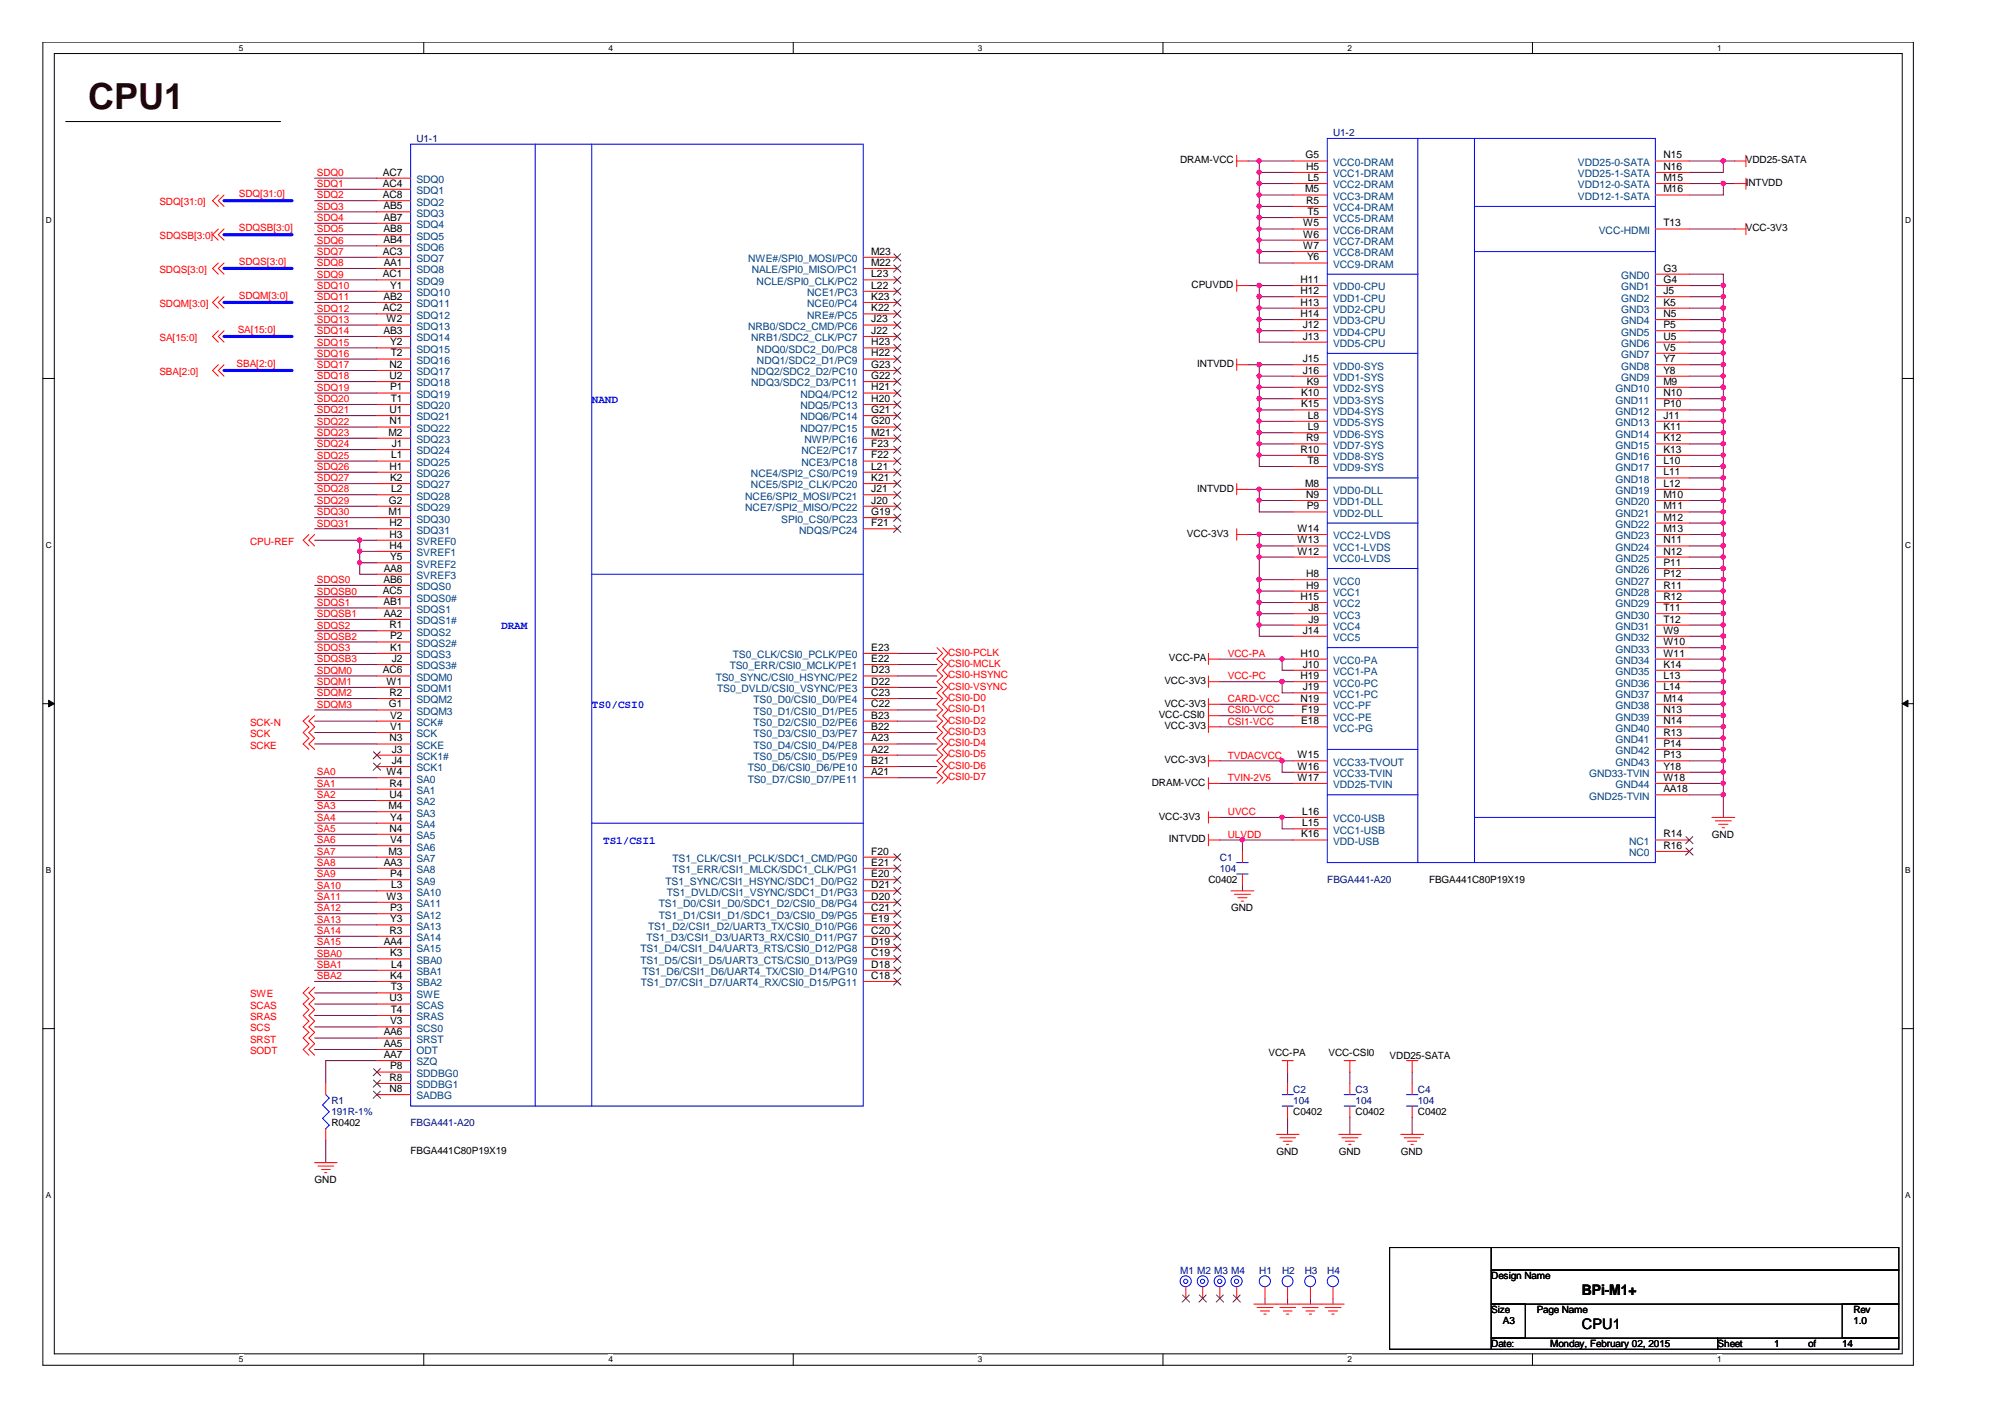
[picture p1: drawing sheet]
<svg xmlns="http://www.w3.org/2000/svg" width="297mm" height="210mm" viewBox="0 0 297 210" stroke-linecap="round" stroke-linejoin="round" font-family="sans-serif">
<path d="M6.3 6.2h277.2v196h-277.2zM8 7.9h273.8v192.6h-273.8z" fill="none" stroke="#000" stroke-width=".15"/>
<g fill="#fff">
<path d="M35.4 6.4h.6v1.4h-.6z"/>
<path d="M35.4 200.7h.6v1.4h-.6z"/>
</g>
<path d="M62.8 6.2v1.7M62.8 200.5v1.7" fill="none" stroke="#000" stroke-width=".15"/>
<g fill="#fff">
<path d="M90.1 6.4h.7v1.4h-.7z"/>
<path d="M90.1 200.7h.7v1.4h-.7z"/>
</g>
<path d="M117.5 6.2v1.7M117.5 200.5v1.7" fill="none" stroke="#000" stroke-width=".15"/>
<g fill="#fff">
<path d="M144.9 6.4h.6v1.4h-.6z"/>
<path d="M144.9 200.7h.6v1.4h-.6z"/>
</g>
<path d="M172.3 6.2v1.7M172.3 200.5v1.7" fill="none" stroke="#000" stroke-width=".15"/>
<g fill="#fff">
<path d="M199.6 6.4h.7v1.4h-.7z"/>
<path d="M199.6 200.7h.7v1.4h-.7z"/>
</g>
<path d="M227 6.2v1.7M227 200.5v1.7" fill="none" stroke="#000" stroke-width=".15"/>
<g fill="#fff">
<path d="M254.4 6.4h.6v1.4h-.6z"/>
<path d="M254.4 200.7h.6v1.4h-.6z"/>
<path d="M6.8 31.9h.8v1.4h-.8z"/>
<path d="M282.2 31.9h.9v1.4h-.9z"/>
<path d="M6.8 80.1h.8v1.4h-.8z"/>
<path d="M282.2 80.1h.9v1.4h-.9z"/>
</g>
<path d="M6.3 56.1h1.7M281.8 56.1h1.7" fill="none" stroke="#000" stroke-width=".15"/>
<g fill="#fff">
<path d="M6.8 128.2h.7v1.4h-.7z"/>
<path d="M282.2 128.2h.8v1.4h-.8z"/>
</g>
<path d="M6.3 104.2h1.7M281.8 104.2h1.7" fill="none" stroke="#000" stroke-width=".15"/>
<g fill="#000" stroke="#000" stroke-width=".15">
<path d="M7.2 103.7l.8 .5-.8 .5z" fill-rule="evenodd"/>
<path d="M281.8 104.2l.9-.5v1z" fill-rule="evenodd"/>
</g>
<g fill="#fff">
<path d="M6.8 176.4h.7v1.4h-.7z"/>
<path d="M282.2 176.4h.8v1.4h-.8z"/>
</g>
<path d="M9.7 18h31.9M6.3 152.4h1.7M281.8 152.4h1.7M205.9 184.8h15v15.1h-15zM220.9 184.8h60.4v3.3h-60.4zM220.9 188.1h60.4v5.1h-60.4zM220.9 193.2h5.1v5h-5.1zM220.9 198.2h33.6v1.7h-33.6zM254.5 198.2h26.8v1.7h-26.8zM272.9 193.2h8.4v5h-8.4z" fill="none" stroke="#000" stroke-width=".15"/>
<g fill="none" stroke="#800040" stroke-width=".15">
<path d="M46.6 33.1h9.2M46.6 31.4h9.2M46.6 29.7h9.2M46.6 28h9.2M46.6 26.4h9.2M46.6 39.8h9.2M46.6 38.1h9.2M46.6 36.4h9.2M46.6 34.8h9.2M184.9 23.8h6.7M186.6 23.8v15.2h5M186.6 25.5h5"/>
<path d="M186.6 27.2h5M186.6 28.9h5M186.6 30.6h5M186.6 32.2h5M186.6 33.9h5M186.6 35.6h5M186.6 37.3h5M250.3 27.2h6.7M250.3 33.9h6.7M250.3 23.8h6.7M255.3 23.8v1.7h-5M255.3 27.2v1.7h-5"/>
<path d="M46.6 54.9h9.2M46.6 41.5h9.2M46.6 49.8h9.2M46.6 48.1h9.2M46.6 46.5h9.2M46.6 44.8h9.2M46.6 43.2h9.2M46.6 59.9h9.2M46.6 56.5h9.2M46.6 53.2h9.2M46.6 51.5h9.2M46.6 58.2h9.2"/>
<path d="M184.9 54h6.7M184.9 42.3h6.7M186.6 42.3v8.4h5M186.6 54v15.1h5M186.6 55.7h5M186.6 57.4h5M186.6 59.1h5M186.6 49h5M186.6 47.3h5M186.6 45.6h5M186.6 44h5M250.3 50.7h5"/>
<path d="M250.3 54h5M250.3 55.7h5M250.3 57.4h5M250.3 59.1h5M250.3 49h5M250.3 42.3h5M250.3 40.6h5v80.5M250.3 47.3h5M250.3 45.6h5M250.3 44h5M250.3 52.3h5M46.6 63.3h9.2"/>
<path d="M46.6 61.6h9.2M46.6 71.6h9.2M46.6 69.9h9.2M46.6 68.3h9.2M46.6 66.6h9.2M46.6 64.9h9.2M46.6 78.3h9.2M46.6 76.7h9.2M46.6 75h9.2M46.6 73.3h9.2M184.9 72.5h6.7M184.9 79.2h6.7"/>
<path d="M186.6 72.5v3.3h5M186.6 79.2v15h5M186.6 60.7h5M186.6 62.4h5M186.6 64.1h5M186.6 65.8h5M186.6 67.5h5M186.6 74.1h5M250.3 60.7h5M250.3 62.4h5M250.3 64.1h5M250.3 65.8h5"/>
<path d="M250.3 67.5h5M250.3 69.1h5M250.3 72.5h5M250.3 70.8h5M250.3 79.2h5M250.3 75.8h5M250.3 74.1h5M250.3 77.5h5M46.6 98.4h9.2M46.6 96.8h9.2M46.6 93.4h9.2M46.6 91.8h9.2"/>
<path d="M46.6 90.1h9.2M46.6 88.4h9.2M46.6 86.7h9.2M46.6 95.1h9.2M46.6 80h9.2M53.3 80v5.1h2.5M53.3 81.7h2.5M53.3 83.4h2.5M132.9 98.4h5.9M132.9 96.8h5.9M180.7 97.6h10.9M186.6 85.9h5"/>
<path d="M186.6 87.6h5M186.6 89.3h5M186.6 90.9h5M186.6 92.6h5M186.6 82.5h5M186.6 80.9h5M189.9 97.6v1.7h1.7M250.3 85.9h5M250.3 87.6h5M250.3 89.3h5M250.3 90.9h5M250.3 92.6h5"/>
<path d="M250.3 94.2h5M250.3 82.5h5M250.3 80.9h5M250.3 84.2h5M250.3 97.6h5M250.3 99.3h5M250.3 95.9h5M46.6 108.5h9.2M46.6 101.8h9.2M46.6 115.2h9.2M46.6 106.8h9.2M46.6 100.1h9.2"/>
<path d="M46.6 105.2h9.2M46.6 110.2h9.2M46.6 103.5h9.2M46.6 118.6h9.2M46.6 116.9h9.2M132.9 108.5h5.9M132.9 101.8h5.9M132.9 115.2h5.9M132.9 106.8h5.9M132.9 100.1h5.9M132.9 105.2h5.9M132.9 110.2h5.9"/>
<path d="M132.9 113.6h5.9M132.9 111.9h5.9M132.9 103.5h5.9M180.7 101h10.9M180.7 104.3h10.9M180.7 106h10.9M180.7 107.7h10.9M180.7 112.7h10.9M180.7 116h10.9M189.9 101v1.6h1.7M189.9 112.7v1.7h1.7M250.3 101h5"/>
<path d="M250.3 102.6h5M250.3 104.3h5M250.3 106h5M250.3 107.7h5M250.3 109.4h5M250.3 111h5M250.3 112.7h5M250.3 114.4h5M250.3 116h5M250.3 117.7h5M46.6 121.9h9.2M46.6 120.2h9.2"/>
<path d="M46.6 130.3h9.2M46.6 128.6h9.2M46.6 127h9.2M46.6 125.3h9.2M46.6 123.6h9.2M46.6 138.7h9.2M46.6 137h9.2M46.6 135.4h9.2M46.6 133.7h9.2M46.6 132h9.2M180.7 121.1h10.9M180.7 124.4h10.9"/>
<path d="M184.1 124.4v1.7M184.1 131.2v.8M189.9 121.1v1.7h1.7M46.6 140.3h9.2M46.6 143.7h9.2M46.6 142h9.2M46.6 150.4h9.2M46.6 148.7h9.2M46.6 147.1h9.2M46.6 145.4h9.2M46.6 152.1h9.2M46.6 153.8h9.2"/>
<path d="M46.6 155.5h9.2M55.8 157.1h-7.5v3.4M190.8 158.8v1.7M200 158.8v1.7M209.2 158.8v1.7M48.3 168.9v3.3M190.8 165.5v2.5M200 165.5v2.5M209.2 165.5v2.5M187.4 192.3v.9M190.8 192.3v.9M194.1 192.3v.9"/>
<path d="M197.5 192.3v.9"/>
</g>
<g fill="#f0f" stroke="#f0f" stroke-width=".15">
<circle cx="186.5" cy="64.1" r=".32"/>
<circle cx="186.5" cy="85.8" r=".32"/>
<circle cx="186.5" cy="90.9" r=".32"/>
<circle cx="186.5" cy="57.3" r=".32"/>
<circle cx="186.5" cy="92.6" r=".32"/>
<circle cx="186.5" cy="27.2" r=".32"/>
<circle cx="186.5" cy="60.7" r=".32"/>
<circle cx="186.5" cy="62.4" r=".32"/>
<circle cx="186.5" cy="28.9" r=".32"/>
<circle cx="186.5" cy="30.6" r=".32"/>
<circle cx="186.5" cy="33.9" r=".32"/>
<circle cx="255.3" cy="49" r=".32"/>
<circle cx="255.3" cy="72.5" r=".32"/>
<circle cx="255.3" cy="70.8" r=".32"/>
<circle cx="255.3" cy="69.1" r=".32"/>
<circle cx="255.3" cy="67.4" r=".32"/>
<circle cx="255.3" cy="42.3" r=".32"/>
<circle cx="255.3" cy="79.2" r=".32"/>
<circle cx="255.3" cy="74.1" r=".32"/>
<circle cx="255.3" cy="82.5" r=".32"/>
<circle cx="255.3" cy="47.3" r=".32"/>
<circle cx="255.3" cy="80.8" r=".32"/>
<circle cx="255.3" cy="45.6" r=".32"/>
<circle cx="255.3" cy="43.9" r=".32"/>
<circle cx="255.3" cy="84.2" r=".32"/>
<circle cx="255.3" cy="92.6" r=".32"/>
<circle cx="255.3" cy="54" r=".32"/>
<circle cx="255.3" cy="90.9" r=".32"/>
<circle cx="255.3" cy="52.3" r=".32"/>
<circle cx="255.3" cy="57.3" r=".32"/>
<circle cx="255.3" cy="94.2" r=".32"/>
<circle cx="255.3" cy="55.7" r=".32"/>
<circle cx="186.5" cy="35.5" r=".32"/>
<circle cx="255.3" cy="101" r=".32"/>
<circle cx="186.5" cy="37.2" r=".32"/>
<circle cx="186.5" cy="82.5" r=".32"/>
<circle cx="186.5" cy="80.8" r=".32"/>
<circle cx="186.5" cy="79.2" r=".32"/>
<circle cx="186.5" cy="72.5" r=".32"/>
<circle cx="186.5" cy="74.1" r=".32"/>
<circle cx="186.5" cy="43.9" r=".32"/>
<circle cx="186.5" cy="45.6" r=".32"/>
<circle cx="186.5" cy="47.3" r=".32"/>
<circle cx="186.5" cy="49" r=".32"/>
<circle cx="255.3" cy="60.7" r=".32"/>
<circle cx="255.3" cy="102.6" r=".32"/>
<circle cx="255.3" cy="104.3" r=".32"/>
<circle cx="255.3" cy="106" r=".32"/>
<circle cx="255.3" cy="107.6" r=".32"/>
<circle cx="255.3" cy="109.3" r=".32"/>
<circle cx="255.3" cy="111" r=".32"/>
<circle cx="255.3" cy="112.7" r=".32"/>
<circle cx="255.3" cy="114.4" r=".32"/>
<circle cx="255.3" cy="116" r=".32"/>
<circle cx="255.3" cy="117.7" r=".32"/>
<circle cx="255.3" cy="23.8" r=".32"/>
<circle cx="255.3" cy="27.2" r=".32"/>
<circle cx="255.3" cy="85.8" r=".32"/>
<circle cx="255.3" cy="59" r=".32"/>
<circle cx="255.3" cy="89.2" r=".32"/>
<circle cx="255.3" cy="97.6" r=".32"/>
<circle cx="255.3" cy="64.1" r=".32"/>
<circle cx="255.3" cy="62.4" r=".32"/>
<circle cx="255.3" cy="95.9" r=".32"/>
<circle cx="255.3" cy="75.8" r=".32"/>
<circle cx="186.5" cy="87.5" r=".32"/>
<circle cx="186.5" cy="89.2" r=".32"/>
<circle cx="186.5" cy="42.3" r=".32"/>
<circle cx="186.5" cy="25.5" r=".32"/>
<circle cx="186.5" cy="32.2" r=".32"/>
<circle cx="186.5" cy="23.8" r=".32"/>
<circle cx="255.3" cy="87.5" r=".32"/>
<circle cx="255.3" cy="99.3" r=".32"/>
<circle cx="255.3" cy="77.5" r=".32"/>
<circle cx="255.3" cy="50.7" r=".32"/>
<circle cx="255.3" cy="65.7" r=".32"/>
<circle cx="186.5" cy="67.4" r=".32"/>
<circle cx="186.5" cy="54" r=".32"/>
<circle cx="186.5" cy="59" r=".32"/>
<circle cx="186.5" cy="65.7" r=".32"/>
<circle cx="186.5" cy="55.7" r=".32"/>
<circle cx="53.3" cy="80" r=".32"/>
<circle cx="53.3" cy="83.3" r=".32"/>
<circle cx="53.3" cy="81.6" r=".32"/>
<circle cx="189.9" cy="101" r=".32"/>
<circle cx="189.9" cy="97.6" r=".32"/>
<circle cx="189.9" cy="112.7" r=".32"/>
<circle cx="189.9" cy="121.1" r=".32"/>
<circle cx="184" cy="124.4" r=".32"/>
</g>
<path d="M33.2 29.7h10.1M33.2 39.8h10.1M33.2 34.8h10.1M33.2 49.8h10.1M33.2 44.8h10.1M33.2 54.9h10.1" fill="none" stroke="#00f" stroke-width=".47"/>
<g fill="none" stroke="#f00" stroke-width=".15">
<path d="M32.3 28.9l-.8 .8 .8 .9M32.3 39l-.8 .8 .8 .8M32.3 33.9l-.8 .9 .8 .8M33.2 28.9l-.9 .8 .9 .9M33.2 39l-.9 .8 .9 .8M33.2 33.9l-.9 .9 .9 .8M55.8 26.4h5M55.8 28h5M55.8 29.7h5M55.8 31.4h5M55.8 33.1h5M55.8 34.8h5"/>
<path d="M55.8 36.4h5M55.8 38.1h5M55.8 39.8h5M127.9 38.1h5M127.9 39.8h5M183.2 23v1.7M183.2 23.8h1.7M191.6 23.8h5M191.6 33.9h5M191.6 27.2h5M191.6 25.5h5M191.6 28.9h5"/>
<path d="M191.6 30.6h5M191.6 32.2h5M191.6 35.6h5M191.6 37.3h5M191.6 39h5M245.2 23.8h5.1M245.2 33.9h5.1M245.2 27.2h5.1M245.2 25.5h5.1M245.2 28.9h5.1M257 23.8h1.7M257 33.9h1.7"/>
<path d="M257 27.2h1.7M258.7 23v1.7M258.7 26.4v1.6M258.7 33.1v1.7M32.3 49l-.8 .8 .8 .9M32.3 44l-.8 .8 .8 .8M32.3 54l-.8 .9 .8 .8M33.2 49l-.9 .8 .9 .9M33.2 44l-.9 .8 .9 .8M33.2 54l-.9 .9 .9 .8M55.8 41.5h5M55.8 43.2h5"/>
<path d="M55.8 44.8h5M55.8 46.5h5M55.8 48.1h5M55.8 49.8h5M55.8 51.5h5M55.8 53.2h5M55.8 54.9h5M55.8 56.5h5M55.8 58.2h5M55.8 59.9h5M127.9 41.5h5M127.9 43.2h5"/>
<path d="M127.9 44.8h5M127.9 46.5h5M127.9 48.1h5M127.9 49.8h5M127.9 51.5h5M127.9 53.2h5M127.9 54.9h5M127.9 56.5h5M127.9 58.2h5M127.9 59.9h5M183.2 54h1.7M183.2 41.5v1.7"/>
<path d="M183.2 53.2v1.7M183.2 42.3h1.7M191.6 54h5M191.6 42.3h5M191.6 44h5M191.6 45.6h5M191.6 47.3h5M191.6 49h5M191.6 50.7h5M191.6 55.7h5M191.6 57.4h5M191.6 59.1h5"/>
<path d="M245.2 54h5.1M245.2 42.3h5.1M245.2 44h5.1M245.2 45.6h5.1M245.2 47.3h5.1M245.2 49h5.1M245.2 50.7h5.1M245.2 55.7h5.1M245.2 57.4h5.1M245.2 59.1h5.1M245.2 40.6h5.1M245.2 52.3h5.1"/>
<path d="M45.8 79.2l-.9 .8 .9 .9M46.6 79.2l-.8 .8 .8 .9M55.8 61.6h5M55.8 63.3h5M55.8 64.9h5M55.8 66.6h5M55.8 68.3h5M55.8 69.9h5M55.8 71.6h5M55.8 73.3h5M55.8 75h5M55.8 76.7h5"/>
<path d="M55.8 78.3h5M127.9 61.6h5M127.9 63.3h5M127.9 64.9h5M127.9 66.6h5M127.9 68.3h5M127.9 69.9h5M127.9 71.6h5M127.9 73.3h5M127.9 75h5M127.9 76.7h5M127.9 78.3h5"/>
<path d="M183.2 71.6v1.7M183.2 78.3v1.7M183.2 79.2h1.7M183.2 72.5h1.7M191.6 79.2h5M191.6 72.5h5M191.6 74.1h5M191.6 75.8h5M191.6 60.7h5M191.6 62.4h5M191.6 64.1h5M191.6 65.8h5"/>
<path d="M191.6 67.5h5M191.6 69.1h5M245.2 79.2h5.1M245.2 72.5h5.1M245.2 74.1h5.1M245.2 75.8h5.1M245.2 60.7h5.1M245.2 62.4h5.1M245.2 64.1h5.1M245.2 65.8h5.1M245.2 67.5h5.1M245.2 69.1h5.1"/>
<path d="M245.2 70.8h5.1M245.2 77.5h5.1M55.8 80h5M55.8 81.7h5M55.8 83.4h5M55.8 85.1h5M55.8 86.7h5M55.8 88.4h5M55.8 90.1h5M55.8 91.8h5M55.8 93.4h5M55.8 95.1h5"/>
<path d="M55.8 96.8h5M55.8 98.4h5M127.9 96.8h5M127.9 98.4h5M138.8 95.9l.9 .9-.9 .8 .9 .8-.9 .9 .9 .8-.9 .9 .9 .8-.9 .8 .9 .9-.9 .8 .9 .9-.9 .8 .9 .8-.9 .9 .9 .8-.9 .9 .9 .8-.9 .8 .9 .9-.9 .8 .9 .9-.9 .8 .9 .8-.9 .8M139.7 95.9l.8 .9-.8 .8 .8 .8-.8 .9 .8 .8-.8 .9 .8 .8-.8 .8 .8 .9-.8 .8 .8 .9-.8 .8 .8 .8-.8 .9 .8 .8-.8 .9 .8 .8-.8 .8 .8 .9-.8 .8 .8 .9-.8 .8 .8 .8-.8 .8M179 96.8v1.6M179 97.6h1.7M191.6 97.6h5M191.6 85.9h5M191.6 87.6h5M191.6 89.3h5"/>
<path d="M191.6 90.9h5M191.6 92.6h5M191.6 94.2h5M191.6 80.9h5M191.6 82.5h5M191.6 99.3h5M245.2 97.6h5.1M245.2 85.9h5.1M245.2 87.6h5.1M245.2 89.3h5.1M245.2 90.9h5.1M245.2 92.6h5.1"/>
<path d="M245.2 94.2h5.1M245.2 80.9h5.1M245.2 82.5h5.1M245.2 84.2h5.1M245.2 95.9h5.1M245.2 99.3h5.1M45.8 106l-.9 .8 .9 .9-.9 .8 .9 .9-.9 .8 .9 .8M46.6 106l-.8 .8 .8 .9-.8 .8 .8 .9-.8 .8 .8 .8M55.8 100.1h5M55.8 101.8h5M55.8 103.5h5M55.8 105.2h5"/>
<path d="M55.8 106.8h5M55.8 108.5h5M55.8 110.2h5M55.8 113.6h5M55.8 115.2h5M55.8 116.9h5M55.8 118.6h5M55.8 111.9h5M127.9 100.1h5M127.9 101.8h5M127.9 103.5h5M127.9 105.2h5"/>
<path d="M127.9 106.8h5M127.9 108.5h5M127.9 110.2h5M127.9 113.6h5M127.9 115.2h5M127.9 111.9h5M179 116h1.7M179 100.1v1.7M179 103.5v5M179 111.9v1.7M179 115.2v1.7M179 104.3h1.7"/>
<path d="M179 107.7h1.7M179 101h1.7M179 112.7h1.7M179 106h1.7M191.6 116h5M191.6 104.3h5M191.6 107.7h5M191.6 101h5M191.6 112.7h5M191.6 106h5M191.6 102.6h5M191.6 114.4h5"/>
<path d="M245.2 116h5.1M245.2 104.3h5.1M245.2 107.7h5.1M245.2 101h5.1M245.2 112.7h5.1M245.2 106h5.1M245.2 102.6h5.1M245.2 114.4h5.1M245.2 117.7h5.1M245.2 111h5.1M245.2 109.4h5.1M55.8 132h5"/>
<path d="M55.8 120.2h5M55.8 121.9h5M55.8 123.6h5M55.8 125.3h5M55.8 127h5M55.8 128.6h5M55.8 130.3h5M55.8 133.7h5M55.8 135.4h5M55.8 137h5M55.8 138.7h5M127.9 132h5"/>
<path d="M127.9 127h5M127.9 128.6h5M127.9 130.3h5M127.9 133.7h5M127.9 135.4h5M127.9 137h5M127.9 138.7h5M179 121.1h1.7M179 120.2v1.7M179 123.6v1.7M179 124.4h1.7M182.4 132h3.4"/>
<path d="M182.9 132.5h2.4M183.4 133h1.3M183.9 133.5h.3M184.1 126.1v1.7M184.1 129.5v1.7M191.6 121.1h5M191.6 124.4h5M191.6 122.8h5M245.2 124.4h5.1M245.2 126.1h5.1M253.6 121.1h3.4M254.1 121.6h2.4"/>
<path d="M254.6 122.1h1.4M255.1 122.6h.4M45.8 146.2l-.9 .9 .9 .8-.9 .8 .9 .9-.9 .8 .9 .9-.9 .8 .9 .8-.9 .9 .9 .8-.9 .9 .9 .8M46.6 146.2l-.8 .9 .8 .8-.8 .8 .8 .9-.8 .8 .8 .9-.8 .8 .8 .8-.8 .9 .8 .8-.8 .9 .8 .8M55.8 157.1h5M55.8 142h5M55.8 143.7h5M55.8 145.4h5M55.8 147.1h5M55.8 148.7h5M55.8 150.4h5M55.8 152.1h5"/>
<path d="M55.8 140.3h5M55.8 153.8h5M55.8 158.8h5M55.8 155.5h5M127.9 142h5M127.9 143.7h5M127.9 145.4h5M127.9 140.3h5M189.9 157.1h1.7M190.8 157.1v1.7M199.1 157.1h1.7M200 157.1v1.7"/>
<path d="M208.4 157.1h1.7M209.2 157.1v1.7M46.6 172.2h3.4M47.1 172.7h2.3M47.6 173.2h1.3M48.1 173.7h.3M48.3 160.5v1.7M48.3 167.2v1.7M55.8 160.5h5M55.8 162.2h5M189.1 168h3.3M189.6 168.5h2.3"/>
<path d="M190.1 169.1h1.3M190.6 169.5h.3M190.8 160.5v1.7M190.8 163.8v1.7M198.3 168h3.4M198.8 168.5h2.4M199.3 169.1h1.4M199.8 169.5h.4M200 160.5v1.7M200 163.8v1.7M207.5 168h3.4M208 168.5h2.4"/>
<path d="M208.5 169.1h1.4M209 169.5h.4M209.2 160.5v1.7M209.2 163.8v1.7M175.7 190.6v1.7M178.2 190.6v1.7M180.7 190.6v1.7M183.2 190.6v1.7M185.8 193.2h13.3M186.2 193.7h2.4M186.7 194.2h1.4M187.2 194.7h.4"/>
<path d="M187.4 190.6v1.7M189.6 193.7h2.3M190.1 194.2h1.3M190.6 194.7h.3M190.8 190.6v1.7M193 193.7h2.3M193.5 194.2h1.3M194 194.7h.3M194.1 190.6v1.7M196.3 193.7h2.4M196.8 194.2h1.4M197.3 194.7h.4"/>
<path d="M197.5 190.6v1.7"/>
</g>
<g fill="none" stroke="#00f" stroke-width=".15">
<path d="M60.8 21.4h67.1v142.4h-67.1zM79.3 21.4v142.4M87.7 21.4v142.4M196.6 20.5h48.6v107.3h-48.6zM210.1 20.5v107.3M218.4 20.5v107.3M218.4 30.6h26.8M218.4 37.3h26.8M196.6 40.6h13.5M196.6 52.3h13.5M196.6 70.8h13.5M196.6 77.5h13.5"/>
<path d="M87.7 85.1h40.2M196.6 95.9h13.5M196.6 84.2h13.5M196.6 111h13.5M196.6 117.7h13.5M87.7 121.9h40.2M183.2 129.5h1.7M183.2 127.8h1.7M218.4 121.1h26.8M48.3 162.2l.5 .5-1 1 1 1-1 1 1 1-.5 .5M189.9 163.8h1.7M189.9 162.2h1.7"/>
<path d="M199.1 163.8h1.7M199.1 162.2h1.7M208.4 163.8h1.7M208.4 162.2h1.7"/>
<circle cx="175.7" cy="189.8" r=".32"/>
<circle cx="175.7" cy="189.8" r=".82"/>
<circle cx="178.2" cy="189.8" r=".32"/>
<circle cx="178.2" cy="189.8" r=".81"/>
<circle cx="180.7" cy="189.8" r=".32"/>
<circle cx="180.7" cy="189.8" r=".82"/>
<circle cx="183.2" cy="189.8" r=".32"/>
<circle cx="183.2" cy="189.8" r=".82"/>
<circle cx="187.4" cy="189.8" r=".82"/>
<circle cx="190.8" cy="189.8" r=".81"/>
<circle cx="194.1" cy="189.8" r=".81"/>
<circle cx="197.5" cy="189.8" r=".82"/>
</g>
<g fill="none" stroke="#804000" stroke-width=".15">
<path d="M132.4 37.6l1.1 1.1M132.4 39.3l1.1 1M133.4 37.6l-1 1.1M133.4 39.3l-1 1M132.4 41l1.1 1M132.4 42.6l1.1 1.1M132.4 44.3l1.1 1.1M132.4 46l1.1 1M132.4 47.6l1.1 1.1M132.4 49.3l1.1 1.1M132.4 51l1.1 1.1M132.4 52.7l1.1 1"/>
<path d="M132.4 54.4l1.1 1M132.4 56l1.1 1.1M132.4 57.7l1.1 1.1M132.4 59.4l1.1 1.1M133.4 41l-1 1M133.4 42.6l-1 1.1M133.4 44.3l-1 1.1M133.4 46l-1 1M133.4 47.6l-1 1.1M133.4 49.3l-1 1.1M133.4 51l-1 1.1M133.4 52.7l-1 1"/>
<path d="M133.4 54.4l-1 1M133.4 56l-1 1.1M133.4 57.7l-1 1.1M133.4 59.4l-1 1.1M132.4 61.1l1.1 1M132.4 62.8l1.1 1M132.4 64.4l1.1 1.1M132.4 66.1l1.1 1.1M132.4 67.8l1.1 1M132.4 69.4l1.1 1.1M132.4 71.1l1.1 1.1M132.4 72.8l1.1 1"/>
<path d="M132.4 74.5l1.1 1M132.4 76.2l1.1 1M132.4 77.8l1.1 1.1M133.4 61.1l-1 1M133.4 62.8l-1 1M133.4 64.4l-1 1.1M133.4 66.1l-1 1.1M133.4 67.8l-1 1M133.4 69.4l-1 1.1M133.4 71.1l-1 1.1M133.4 72.8l-1 1M133.4 74.5l-1 1"/>
<path d="M133.4 76.2l-1 1M133.4 77.8l-1 1.1M55.3 113l1.1 1.1M55.3 111.4l1.1 1M56.3 113l-1 1.1M56.3 111.4l-1 1M132.4 126.5l1.1 1M132.4 128.1l1.1 1.1M132.4 129.8l1.1 1.1M132.4 131.5l1.1 1M132.4 133.2l1.1 1M132.4 134.8l1.1 1.1"/>
<path d="M132.4 136.5l1.1 1.1M132.4 138.2l1.1 1M132.4 139.8l1.1 1.1M133.4 126.5l-1 1M133.4 128.1l-1 1.1M133.4 129.8l-1 1.1M133.4 131.5l-1 1M133.4 133.2l-1 1M133.4 134.8l-1 1.1M133.4 136.5l-1 1.1M133.4 138.2l-1 1M133.4 139.8l-1 1.1"/>
<path d="M249.8 125.6l1 1.1M249.8 123.9l1 1.1M250.8 125.6l-1.1 1.1M250.8 123.9l-1.1 1.1M55.3 158.3l1.1 1.1M55.3 160l1.1 1.1M56.3 158.3l-1 1.1M56.3 160l-1 1.1M132.4 141.5l1.1 1.1M132.4 143.2l1.1 1.1M132.4 144.9l1.1 1M133.4 141.5l-1 1.1"/>
<path d="M133.4 143.2l-1 1.1M133.4 144.9l-1 1M55.3 161.6l1.1 1.1M56.3 161.6l-1 1.1M175.2 191.8l1 1.1M176.2 191.8l-1.1 1.1M177.7 191.8l1 1.1M178.7 191.8l-1.1 1.1M180.2 191.8l1.1 1.1M181.2 191.8l-1 1.1M182.7 191.8l1.1 1.1M183.7 191.8l-1 1.1"/>
</g>
<text font-size="5.3" fill="#400000" x="13.1" y="16.2">CPU1</text>
<g font-size="2.2">
<text x="234.4" y="191.9">BPi-M1+</text>
<text x="234.4" y="196.8">CPU1</text>
</g>
<g font-size="1.7" fill="#00f">
<text x="87.7" y="59.7">NAND</text>
<text x="74.3" y="93.2">DRAM</text>
<text x="87.7" y="104.9">TS0/CSI0</text>
<text x="89.4" y="125">TS1/CSI1</text>
</g>
<g font-size="1.5" fill="#000080">
<text x="61.7" y="21">U1-1</text>
<text x="197.5" y="20.2">U1-2</text>
<text x="180.7" y="127.5">C1</text>
<text x="180.7" y="129.1">104</text>
<text x="196.6" y="130.8">FBGA441-A20</text>
<text x="191.6" y="161.9">C2</text>
<text x="200.8" y="161.9">C3</text>
<text x="210.1" y="161.9">C4</text>
<text x="49.1" y="163.5">R1</text>
<text x="49.1" y="165.2">191R-1%</text>
<text x="60.8" y="166.8">FBGA441-A20</text>
<text x="191.6" y="163.5">104</text>
<text x="200.8" y="163.5">104</text>
<text x="210.1" y="163.5">104</text>
<text x="174.8" y="188.7">M1 M2 M3 M4</text>
<text x="186.6" y="188.7">H1</text>
<text x="189.9" y="188.7">H2</text>
<text x="193.3" y="188.7">H3</text>
<text x="196.6" y="188.7">H4</text>
</g>
<g font-size="1.5">
<text x="193.4" y="23.5">G5</text>
<text x="246.4" y="23.5">N15</text>
<text x="56.7" y="26">AC7</text>
<text x="56.7" y="27.7">AC4</text>
<text x="56.7" y="29.4">AC8</text>
<text x="174.8" y="24.2">DRAM-VCC</text>
<text x="193.4" y="28.5">M5</text>
<text x="193.5" y="25.2">H5</text>
<text x="193.8" y="26.8">L5</text>
<text x="246.4" y="25.2">N16</text>
<text x="246.4" y="26.8">M15</text>
<text x="246.4" y="28.5">M16</text>
<text x="258.7" y="24.2">VDD25-SATA</text>
<text x="258.7" y="27.6">INTVDD</text>
<text x="56.8" y="31">AB5</text>
<text x="56.8" y="32.7">AB7</text>
<text x="56.8" y="34.4">AB8</text>
<text x="193.1" y="33.5">W5</text>
<text x="193.1" y="35.2">W6</text>
<text x="193.5" y="30.2">R5</text>
<text x="193.7" y="31.8">T5</text>
<text x="246.4" y="33.5">T13</text>
<text x="258.7" y="34.3">VCC-3V3</text>
<text x="56.7" y="37.7">AC3</text>
<text x="56.7" y="41.1">AC1</text>
<text x="56.8" y="36">AB4</text>
<text x="56.9" y="39.4">AA1</text>
<text x="129.1" y="37.7">M23</text>
<text x="129.1" y="39.4">M22</text>
<text x="129.1" y="41.1">L23</text>
<text x="192.7" y="41.9">H11</text>
<text x="193.1" y="36.9">W7</text>
<text x="193.6" y="38.6">Y6</text>
<text x="246.4" y="40.2">G3</text>
<text x="246.4" y="41.9">G4</text>
<text x="56.7" y="46.1">AC2</text>
<text x="56.8" y="44.4">AB2</text>
<text x="57.3" y="47.8">W2</text>
<text x="57.8" y="42.8">Y1</text>
<text x="129.1" y="42.8">L22</text>
<text x="129.1" y="44.4">K23</text>
<text x="129.1" y="46.1">K22</text>
<text x="129.1" y="47.8">J23</text>
<text x="176.5" y="42.6">CPUVDD</text>
<text x="192.7" y="43.6">H12</text>
<text x="192.7" y="45.3">H13</text>
<text x="192.7" y="47">H14</text>
<text x="246.4" y="43.6">J5</text>
<text x="246.4" y="45.3">K5</text>
<text x="246.4" y="47">N5</text>
<text x="56.8" y="49.5">AB3</text>
<text x="57.8" y="51.2">Y2</text>
<text x="57.9" y="52.8">T2</text>
<text x="129.1" y="49.5">J22</text>
<text x="129.1" y="51.2">H23</text>
<text x="129.1" y="52.8">H22</text>
<text x="193" y="48.6">J12</text>
<text x="193" y="50.3">J13</text>
<text x="193" y="53.7">J15</text>
<text x="246.4" y="48.6">P5</text>
<text x="246.4" y="50.3">U5</text>
<text x="246.4" y="52">V5</text>
<text x="246.4" y="53.7">Y7</text>
<text x="57.7" y="54.5">N2</text>
<text x="57.7" y="56.1">U2</text>
<text x="57.8" y="57.8">P1</text>
<text x="57.9" y="59.5">T1</text>
<text x="129.1" y="54.5">G23</text>
<text x="129.1" y="56.1">G22</text>
<text x="129.1" y="57.8">H21</text>
<text x="129.1" y="59.5">H20</text>
<text x="177.4" y="54.4">INTVDD</text>
<text x="192.7" y="58.7">K10</text>
<text x="193" y="55.3">J16</text>
<text x="193.6" y="57">K9</text>
<text x="246.4" y="57">M9</text>
<text x="246.4" y="58.7">N10</text>
<text x="246.4" y="55.3">Y8</text>
<text x="57.6" y="64.5">M2</text>
<text x="57.7" y="61.2">U1</text>
<text x="57.7" y="62.9">N1</text>
<text x="129.1" y="64.5">M21</text>
<text x="129.1" y="61.2">G21</text>
<text x="129.1" y="62.9">G20</text>
<text x="192.7" y="60.3">K15</text>
<text x="193.5" y="65.4">R9</text>
<text x="193.8" y="62">L8</text>
<text x="193.8" y="63.7">L9</text>
<text x="246.4" y="60.3">P10</text>
<text x="246.4" y="62">J11</text>
<text x="246.4" y="63.7">K11</text>
<text x="246.4" y="65.4">K12</text>
<text x="57.7" y="69.6">H1</text>
<text x="57.8" y="71.3">K2</text>
<text x="58" y="67.9">L1</text>
<text x="58" y="66.2">J1</text>
<text x="129.1" y="69.6">L21</text>
<text x="129.1" y="71.3">K21</text>
<text x="129.1" y="66.2">F23</text>
<text x="129.1" y="67.9">F22</text>
<text x="192.7" y="67.1">R10</text>
<text x="193.7" y="68.7">T8</text>
<text x="246.4" y="67.1">K13</text>
<text x="246.4" y="68.7">L10</text>
<text x="246.4" y="70.4">L11</text>
<text x="57.6" y="76.3">M1</text>
<text x="57.6" y="74.6">G2</text>
<text x="57.7" y="77.9">H2</text>
<text x="58" y="72.9">L2</text>
<text x="129.1" y="76.3">G19</text>
<text x="129.1" y="72.9">J21</text>
<text x="129.1" y="74.6">J20</text>
<text x="129.1" y="77.9">F21</text>
<text x="177.4" y="72.8">INTVDD</text>
<text x="193.4" y="72.1">M8</text>
<text x="193.5" y="73.8">N9</text>
<text x="193.6" y="75.5">P9</text>
<text x="246.4" y="72.1">L12</text>
<text x="246.4" y="73.8">M10</text>
<text x="246.4" y="75.5">M11</text>
<text x="246.4" y="77.1">M12</text>
<text x="57.7" y="79.6">H3</text>
<text x="57.7" y="81.3">H4</text>
<text x="57.8" y="83">Y5</text>
<text x="175.9" y="79.5">VCC-3V3</text>
<text x="192.2" y="82.1">W12</text>
<text x="192.2" y="80.5">W13</text>
<text x="192.2" y="78.8">W14</text>
<text x="246.4" y="78.8">M13</text>
<text x="246.4" y="80.5">N11</text>
<text x="246.4" y="82.1">N12</text>
<text x="246.4" y="83.8">P11</text>
<text x="56.7" y="88">AC5</text>
<text x="56.8" y="86.3">AB6</text>
<text x="56.8" y="89.7">AB1</text>
<text x="56.9" y="84.7">AA8</text>
<text x="192.7" y="88.9">H15</text>
<text x="193.5" y="85.5">H8</text>
<text x="193.5" y="87.2">H9</text>
<text x="246.4" y="85.5">P12</text>
<text x="246.4" y="87.2">R11</text>
<text x="246.4" y="88.9">R12</text>
<text x="56.9" y="91.4">AA2</text>
<text x="57.7" y="93.1">R1</text>
<text x="57.8" y="94.7">P2</text>
<text x="193" y="93.9">J14</text>
<text x="193.8" y="90.5">J8</text>
<text x="193.8" y="92.2">J9</text>
<text x="246.4" y="90.5">T11</text>
<text x="246.4" y="92.2">T12</text>
<text x="246.4" y="93.9">W9</text>
<text x="246.4" y="95.6">W10</text>
<text x="56.7" y="99.8">AC6</text>
<text x="57.3" y="101.4">W1</text>
<text x="57.8" y="96.4">K1</text>
<text x="58" y="98.1">J2</text>
<text x="129.1" y="96.4">E23</text>
<text x="129.1" y="98.1">E22</text>
<text x="129.1" y="99.8">D23</text>
<text x="129.1" y="101.4">D22</text>
<text x="172.5" y="101.3">VCC-3V3</text>
<text x="173.2" y="98">VCC-PA</text>
<text x="192.7" y="100.6">H19</text>
<text x="192.7" y="97.3">H10</text>
<text x="193" y="98.9">J10</text>
<text x="246.4" y="97.3">W11</text>
<text x="246.4" y="98.9">K14</text>
<text x="246.4" y="100.6">L13</text>
<text x="57.6" y="104.8">G1</text>
<text x="57.7" y="103.1">R2</text>
<text x="57.8" y="106.4">V2</text>
<text x="129.1" y="103.1">C23</text>
<text x="129.1" y="104.8">C22</text>
<text x="129.1" y="106.4">B23</text>
<text x="171.7" y="106.4">VCC-CSI0</text>
<text x="172.5" y="104.7">VCC-3V3</text>
<text x="192.7" y="103.9">N19</text>
<text x="192.7" y="107.3">E18</text>
<text x="192.8" y="105.6">F19</text>
<text x="193" y="102.2">J19</text>
<text x="246.4" y="102.2">L14</text>
<text x="246.4" y="103.9">M14</text>
<text x="246.4" y="105.6">N13</text>
<text x="246.4" y="107.3">N14</text>
<text x="57.7" y="109.8">N3</text>
<text x="57.8" y="108.1">V1</text>
<text x="58" y="113.2">J4</text>
<text x="58" y="111.5">J3</text>
<text x="129.1" y="108.1">B22</text>
<text x="129.1" y="109.8">A23</text>
<text x="129.1" y="111.5">A22</text>
<text x="129.1" y="113.2">B21</text>
<text x="172.5" y="108">VCC-3V3</text>
<text x="172.5" y="113">VCC-3V3</text>
<text x="192.2" y="112.3">W15</text>
<text x="246.4" y="112.3">P13</text>
<text x="246.4" y="110.6">P14</text>
<text x="246.4" y="109">R13</text>
<text x="57.3" y="114.8">W4</text>
<text x="57.6" y="119.9">M4</text>
<text x="57.7" y="116.5">R4</text>
<text x="57.7" y="118.2">U4</text>
<text x="129.1" y="114.8">A21</text>
<text x="170.6" y="116.4">DRAM-VCC</text>
<text x="192.2" y="114">W16</text>
<text x="192.2" y="115.7">W17</text>
<text x="246.4" y="115.7">W18</text>
<text x="246.4" y="114">Y18</text>
<text x="246.4" y="117.4">AA18</text>
<text x="57.7" y="123.2">N4</text>
<text x="57.8" y="124.9">V4</text>
<text x="57.8" y="121.6">Y4</text>
<text x="171.7" y="121.4">VCC-3V3</text>
<text x="173.2" y="124.8">INTVDD</text>
<text x="192.7" y="124.1">K16</text>
<text x="192.9" y="120.7">L16</text>
<text x="192.9" y="122.4">L15</text>
<text x="246.4" y="125.7">R16</text>
<text x="246.4" y="124.1">R14</text>
<text x="253.6" y="124.1">GND</text>
<text x="56.9" y="128.2">AA3</text>
<text x="57.6" y="126.6">M3</text>
<text x="57.8" y="129.9">P4</text>
<text x="58" y="131.6">L3</text>
<text x="129.1" y="126.6">F20</text>
<text x="129.1" y="128.2">E21</text>
<text x="129.1" y="129.9">E20</text>
<text x="129.1" y="131.6">D21</text>
<text x="179" y="130.8">C0402</text>
<text x="211.7" y="130.8">FBGA441C80P19X19</text>
<text x="57.3" y="133.3">W3</text>
<text x="57.8" y="135">P3</text>
<text x="57.8" y="136.6">Y3</text>
<text x="129.1" y="133.3">D20</text>
<text x="129.1" y="135">C21</text>
<text x="129.1" y="136.6">E19</text>
<text x="182.4" y="135">GND</text>
<text x="56.9" y="140">AA4</text>
<text x="57.7" y="138.3">R3</text>
<text x="57.8" y="141.7">K3</text>
<text x="58" y="143.4">L4</text>
<text x="129.1" y="138.3">C20</text>
<text x="129.1" y="140">D19</text>
<text x="129.1" y="141.7">C19</text>
<text x="129.1" y="143.4">D18</text>
<text x="57.7" y="148.4">U3</text>
<text x="57.8" y="145">K4</text>
<text x="57.9" y="146.7">T3</text>
<text x="129.1" y="145">C18</text>
<text x="56.9" y="153.4">AA6</text>
<text x="56.9" y="155.1">AA5</text>
<text x="57.8" y="151.7">V3</text>
<text x="57.9" y="150">T4</text>
<text x="56.9" y="156.7">AA7</text>
<text x="57.7" y="160.1">R8</text>
<text x="57.7" y="161.8">N8</text>
<text x="57.8" y="158.4">P8</text>
<text x="187.9" y="156.5">VCC-PA</text>
<text x="196.8" y="156.5">VCC-CSI0</text>
<text x="205.9" y="156.8">VDD25-SATA</text>
<text x="49.1" y="166.8">R0402</text>
<text x="191.6" y="165.2">C0402</text>
<text x="200.8" y="165.2">C0402</text>
<text x="210.1" y="165.2">C0402</text>
<text x="60.8" y="170.9">FBGA441C80P19X19</text>
<text x="189.1" y="171">GND</text>
<text x="198.3" y="171">GND</text>
<text x="207.5" y="171">GND</text>
<text x="46.6" y="175.2">GND</text>
<text x="220.9" y="189.5">Design Name</text>
<text x="220.9" y="194.5">Size</text>
<text x="222.6" y="196.2">A3</text>
<text x="227.7" y="194.5">Page Name</text>
<text x="274.6" y="196.2">1.0</text>
<text x="274.6" y="194.5">Rev</text>
<text x="220.9" y="199.6">Date:</text>
<text x="229.7" y="199.6">Monday, February 02, 2015</text>
<text x="254.5" y="199.6">Sheet</text>
<text x="262.8" y="199.6">1</text>
<text x="267.9" y="199.6">of</text>
<text x="272.9" y="199.6">14</text>
</g>
<g font-size="1.5" fill="#f00">
<text x="35.4" y="29.2">SDQ[31:0]</text>
<text x="46.9" y="29.4">SDQ2</text>
<text x="46.9" y="27.7">SDQ1</text>
<text x="46.9" y="26">SDQ0</text>
<text x="23.6" y="30.4">SDQ[31:0]</text>
<text x="23.6" y="35.4">SDQSB[3:0]</text>
<text x="35.4" y="34.3">SDQSB[3:0]</text>
<text x="46.9" y="32.7">SDQ4</text>
<text x="46.9" y="31">SDQ3</text>
<text x="46.9" y="34.4">SDQ5</text>
<text x="23.6" y="40.5">SDQS[3:0]</text>
<text x="35.4" y="39.3">SDQS[3:0]</text>
<text x="46.9" y="41.1">SDQ9</text>
<text x="46.9" y="39.4">SDQ8</text>
<text x="46.9" y="37.8">SDQ7</text>
<text x="46.9" y="36.1">SDQ6</text>
<text x="23.6" y="45.5">SDQM[3:0]</text>
<text x="35.4" y="44.3">SDQM[3:0]</text>
<text x="46.9" y="47.8">SDQ13</text>
<text x="46.9" y="46.2">SDQ12</text>
<text x="46.9" y="44.5">SDQ11</text>
<text x="46.9" y="42.8">SDQ10</text>
<text x="23.6" y="50.5">SA[15:0]</text>
<text x="35.2" y="49.3">SA[15:0]</text>
<text x="46.9" y="49.5">SDQ14</text>
<text x="46.9" y="52.8">SDQ16</text>
<text x="46.9" y="51.2">SDQ15</text>
<text x="23.6" y="55.6">SBA[2:0]</text>
<text x="35.1" y="54.4">SBA[2:0]</text>
<text x="46.9" y="54.5">SDQ17</text>
<text x="46.9" y="59.6">SDQ20</text>
<text x="46.9" y="56.2">SDQ18</text>
<text x="46.9" y="57.9">SDQ19</text>
<text x="46.9" y="62.9">SDQ22</text>
<text x="46.9" y="61.2">SDQ21</text>
<text x="46.9" y="64.6">SDQ23</text>
<text x="46.9" y="71.3">SDQ27</text>
<text x="46.9" y="69.6">SDQ26</text>
<text x="46.9" y="68">SDQ25</text>
<text x="46.9" y="66.3">SDQ24</text>
<text x="46.9" y="78">SDQ31</text>
<text x="46.9" y="76.3">SDQ30</text>
<text x="46.9" y="74.6">SDQ29</text>
<text x="46.9" y="73">SDQ28</text>
<text x="37" y="80.7">CPU-REF</text>
<text x="46.9" y="89.7">SDQS1</text>
<text x="46.9" y="88.1">SDQSB0</text>
<text x="46.9" y="86.4">SDQS0</text>
<text x="46.9" y="93.1">SDQS2</text>
<text x="46.9" y="91.4">SDQSB1</text>
<text x="46.9" y="94.8">SDQSB2</text>
<text x="46.9" y="101.5">SDQM1</text>
<text x="46.9" y="99.8">SDQM0</text>
<text x="46.9" y="98.1">SDQSB3</text>
<text x="46.9" y="96.4">SDQS3</text>
<text x="140.5" y="98.8">CSI0-MCLK</text>
<text x="140.5" y="100.5">CSI0-HSYNC</text>
<text x="140.5" y="97.1">CSI0-PCLK</text>
<text x="181.9" y="100.6">VCC-PC</text>
<text x="181.9" y="97.3">VCC-PA</text>
<text x="37" y="107.5">SCK-N</text>
<text x="46.9" y="103.1">SDQM2</text>
<text x="46.9" y="104.8">SDQM3</text>
<text x="140.5" y="102.2">CSI0-VSYNC</text>
<text x="140.5" y="103.8">CSI0-D0</text>
<text x="140.5" y="105.5">CSI0-D1</text>
<text x="140.5" y="107.2">CSI0-D2</text>
<text x="181.9" y="105.7">CSI0-VCC</text>
<text x="181.9" y="107.3">CSI1-VCC</text>
<text x="181.9" y="104">CARD-VCC</text>
<text x="37" y="110.9">SCKE</text>
<text x="37" y="109.2">SCK</text>
<text x="140.5" y="108.9">CSI0-D3</text>
<text x="140.5" y="110.5">CSI0-D4</text>
<text x="140.5" y="112.2">CSI0-D5</text>
<text x="140.5" y="113.9">CSI0-D6</text>
<text x="181.9" y="112.4">TVDACVCC</text>
<text x="46.9" y="119.9">SA3</text>
<text x="46.9" y="118.3">SA2</text>
<text x="46.9" y="116.6">SA1</text>
<text x="46.9" y="114.9">SA0</text>
<text x="140.5" y="115.6">CSI0-D7</text>
<text x="181.9" y="115.7">TVIN-2V5</text>
<text x="46.9" y="121.6">SA4</text>
<text x="46.9" y="124.9">SA6</text>
<text x="46.9" y="123.2">SA5</text>
<text x="181.9" y="120.7">UVCC</text>
<text x="181.9" y="124.1">ULVDD</text>
<text x="46.9" y="130">SA9</text>
<text x="46.9" y="128.3">SA8</text>
<text x="46.9" y="126.6">SA7</text>
<text x="46.9" y="131.6">SA10</text>
<text x="46.9" y="136.7">SA13</text>
<text x="46.9" y="135">SA12</text>
<text x="46.9" y="133.3">SA11</text>
<text x="46.9" y="140">SA15</text>
<text x="46.9" y="138.4">SA14</text>
<text x="46.9" y="143.4">SBA1</text>
<text x="46.9" y="141.7">SBA0</text>
<text x="37" y="149.5">SCAS</text>
<text x="37" y="147.8">SWE</text>
<text x="46.9" y="145">SBA2</text>
<text x="37" y="154.4">SRST</text>
<text x="37" y="151.1">SRAS</text>
<text x="37" y="152.8">SCS</text>
<text x="37" y="156.1">SODT</text>
</g>
<g font-size="1.5" fill="#004080">
<text x="61.7" y="27.1">SDQ0</text>
<text x="61.7" y="28.8">SDQ1</text>
<text x="197.5" y="24.6">VCC0-DRAM</text>
<text x="197.5" y="26.3">VCC1-DRAM</text>
<text x="197.5" y="27.9">VCC2-DRAM</text>
<text x="197.5" y="29.6">VCC3-DRAM</text>
<text x="233.8" y="24.6">VDD25-0-SATA</text>
<text x="233.8" y="26.3">VDD25-1-SATA</text>
<text x="233.8" y="27.9">VDD12-0-SATA</text>
<text x="233.8" y="29.6">VDD12-1-SATA</text>
<text x="61.7" y="30.5">SDQ2</text>
<text x="61.7" y="32.1">SDQ3</text>
<text x="61.7" y="33.8">SDQ4</text>
<text x="61.7" y="35.5">SDQ5</text>
<text x="197.5" y="31.3">VCC4-DRAM</text>
<text x="197.5" y="32.9">VCC5-DRAM</text>
<text x="197.5" y="34.6">VCC6-DRAM</text>
<text x="236.9" y="34.6">VCC-HDMI</text>
<text x="61.7" y="37.1">SDQ6</text>
<text x="61.7" y="38.8">SDQ7</text>
<text x="61.7" y="40.5">SDQ8</text>
<text x="110.8" y="38.8">NWE#/SPI0_MOSI/PC0</text>
<text x="111.4" y="40.5">NALE/SPI0_MISO/PC1</text>
<text x="197.5" y="36.3">VCC7-DRAM</text>
<text x="197.5" y="38">VCC8-DRAM</text>
<text x="197.5" y="39.7">VCC9-DRAM</text>
<text x="240.2" y="41.3">GND0</text>
<text x="61.7" y="42.2">SDQ9</text>
<text x="61.7" y="43.9">SDQ10</text>
<text x="61.7" y="45.5">SDQ11</text>
<text x="61.7" y="47.2">SDQ12</text>
<text x="112.1" y="42.2">NCLE/SPI0_CLK/PC2</text>
<text x="119.6" y="43.9">NCE1/PC3</text>
<text x="119.6" y="45.5">NCE0/PC4</text>
<text x="119.6" y="47.2">NRE#/PC5</text>
<text x="197.5" y="43">VDD0-CPU</text>
<text x="197.5" y="44.7">VDD1-CPU</text>
<text x="197.5" y="46.4">VDD2-CPU</text>
<text x="240.2" y="43">GND1</text>
<text x="240.2" y="44.7">GND2</text>
<text x="240.2" y="46.4">GND3</text>
<text x="61.7" y="48.9">SDQ13</text>
<text x="61.7" y="50.6">SDQ14</text>
<text x="61.7" y="52.3">SDQ15</text>
<text x="61.7" y="53.9">SDQ16</text>
<text x="110.8" y="48.9">NRB0/SDC2_CMD/PC6</text>
<text x="111.3" y="50.6">NRB1/SDC2_CLK/PC7</text>
<text x="112.1" y="52.3">NDQ0/SDC2_D0/PC8</text>
<text x="112.1" y="53.9">NDQ1/SDC2_D1/PC9</text>
<text x="197.5" y="48.1">VDD3-CPU</text>
<text x="197.5" y="49.7">VDD4-CPU</text>
<text x="197.5" y="51.4">VDD5-CPU</text>
<text x="240.2" y="48.1">GND4</text>
<text x="240.2" y="49.7">GND5</text>
<text x="240.2" y="51.4">GND6</text>
<text x="240.2" y="53.1">GND7</text>
<text x="61.7" y="55.6">SDQ17</text>
<text x="61.7" y="57.2">SDQ18</text>
<text x="61.7" y="58.9">SDQ19</text>
<text x="111.3" y="55.6">NDQ2/SDC2_D2/PC10</text>
<text x="111.3" y="57.2">NDQ3/SDC2_D3/PC11</text>
<text x="118.6" y="58.9">NDQ4/PC12</text>
<text x="197.5" y="54.8">VDD0-SYS</text>
<text x="197.5" y="56.4">VDD1-SYS</text>
<text x="197.5" y="58.1">VDD2-SYS</text>
<text x="197.5" y="59.8">VDD3-SYS</text>
<text x="239.3" y="58.1">GND10</text>
<text x="239.3" y="59.8">GND11</text>
<text x="240.2" y="54.8">GND8</text>
<text x="240.2" y="56.4">GND9</text>
<text x="61.7" y="60.6">SDQ20</text>
<text x="61.7" y="62.3">SDQ21</text>
<text x="61.7" y="64">SDQ22</text>
<text x="61.7" y="65.6">SDQ23</text>
<text x="118.6" y="60.6">NDQ5/PC13</text>
<text x="118.6" y="62.3">NDQ6/PC14</text>
<text x="118.6" y="64">NDQ7/PC15</text>
<text x="119.2" y="65.6">NWP/PC16</text>
<text x="197.5" y="61.4">VDD4-SYS</text>
<text x="197.5" y="63.1">VDD5-SYS</text>
<text x="197.5" y="64.8">VDD6-SYS</text>
<text x="239.3" y="61.4">GND12</text>
<text x="239.3" y="63.1">GND13</text>
<text x="239.3" y="64.8">GND14</text>
<text x="61.7" y="67.3">SDQ24</text>
<text x="61.7" y="69">SDQ25</text>
<text x="61.7" y="70.7">SDQ26</text>
<text x="111.3" y="70.7">NCE4/SPI2_CS0/PC19</text>
<text x="118.7" y="67.3">NCE2/PC17</text>
<text x="118.7" y="69">NCE3/PC18</text>
<text x="197.5" y="66.5">VDD7-SYS</text>
<text x="197.5" y="68.2">VDD8-SYS</text>
<text x="197.5" y="69.8">VDD9-SYS</text>
<text x="239.3" y="66.5">GND15</text>
<text x="239.3" y="68.2">GND16</text>
<text x="239.3" y="69.8">GND17</text>
<text x="239.3" y="71.5">GND18</text>
<text x="61.7" y="72.4">SDQ27</text>
<text x="61.7" y="74">SDQ28</text>
<text x="61.7" y="75.7">SDQ29</text>
<text x="61.7" y="77.4">SDQ30</text>
<text x="110.4" y="74">NCE6/SPI2_MOSI/PC21</text>
<text x="110.4" y="75.7">NCE7/SPI2_MISO/PC22</text>
<text x="111.3" y="72.4">NCE5/SPI2_CLK/PC20</text>
<text x="115.7" y="77.4">SPI0_CS0/PC23</text>
<text x="197.5" y="73.2">VDD0-DLL</text>
<text x="197.5" y="74.9">VDD1-DLL</text>
<text x="197.5" y="76.6">VDD2-DLL</text>
<text x="239.3" y="73.2">GND19</text>
<text x="239.3" y="74.9">GND20</text>
<text x="239.3" y="76.6">GND21</text>
<text x="61.7" y="79.1">SDQ31</text>
<text x="61.7" y="80.7">SVREF0</text>
<text x="61.7" y="82.4">SVREF1</text>
<text x="118.4" y="79.1">NDQS/PC24</text>
<text x="197.5" y="83.2">VCC0-LVDS</text>
<text x="197.5" y="81.6">VCC1-LVDS</text>
<text x="197.5" y="79.9">VCC2-LVDS</text>
<text x="239.3" y="78.2">GND22</text>
<text x="239.3" y="79.9">GND23</text>
<text x="239.3" y="81.6">GND24</text>
<text x="239.3" y="83.2">GND25</text>
<text x="61.7" y="84.1">SVREF2</text>
<text x="61.7" y="85.8">SVREF3</text>
<text x="61.7" y="87.4">SDQS0</text>
<text x="61.7" y="89.1">SDQS0#</text>
<text x="197.5" y="86.6">VCC0</text>
<text x="197.5" y="88.3">VCC1</text>
<text x="197.5" y="90">VCC2</text>
<text x="239.3" y="84.9">GND26</text>
<text x="239.3" y="86.6">GND27</text>
<text x="239.3" y="88.3">GND28</text>
<text x="239.3" y="90">GND29</text>
<text x="61.7" y="90.8">SDQS1</text>
<text x="61.7" y="92.5">SDQS1#</text>
<text x="61.7" y="94.2">SDQS2</text>
<text x="61.7" y="95.8">SDQS2#</text>
<text x="197.5" y="91.6">VCC3</text>
<text x="197.5" y="93.3">VCC4</text>
<text x="197.5" y="95">VCC5</text>
<text x="239.3" y="91.6">GND30</text>
<text x="239.3" y="93.3">GND31</text>
<text x="239.3" y="95">GND32</text>
<text x="61.7" y="97.5">SDQS3</text>
<text x="61.7" y="99.2">SDQS3#</text>
<text x="61.7" y="100.9">SDQM0</text>
<text x="106" y="100.9">TS0_SYNC/CSI0_HSYNC/PE2</text>
<text x="108.1" y="99.2">TS0_ERR/CSI0_MCLK/PE1</text>
<text x="108.6" y="97.5">TS0_CLK/CSI0_PCLK/PE0</text>
<text x="197.5" y="101.7">VCC0-PC</text>
<text x="197.5" y="98.4">VCC0-PA</text>
<text x="197.5" y="100">VCC1-PA</text>
<text x="239.3" y="96.7">GND33</text>
<text x="239.3" y="98.4">GND34</text>
<text x="239.3" y="100">GND35</text>
<text x="239.3" y="101.7">GND36</text>
<text x="61.7" y="102.5">SDQM1</text>
<text x="61.7" y="104.2">SDQM2</text>
<text x="61.7" y="105.9">SDQM3</text>
<text x="61.7" y="107.5">SCK#</text>
<text x="106.3" y="102.5">TS0_DVLD/CSI0_VSYNC/PE3</text>
<text x="111.6" y="104.2">TS0_D0/CSI0_D0/PE4</text>
<text x="111.6" y="105.9">TS0_D1/CSI0_D1/PE5</text>
<text x="111.6" y="107.5">TS0_D2/CSI0_D2/PE6</text>
<text x="197.5" y="103.3">VCC1-PC</text>
<text x="197.5" y="106.7">VCC-PE</text>
<text x="197.5" y="105">VCC-PF</text>
<text x="239.3" y="103.3">GND37</text>
<text x="239.3" y="105">GND38</text>
<text x="239.3" y="106.7">GND39</text>
<text x="61.7" y="109.2">SCK</text>
<text x="61.7" y="110.9">SCKE</text>
<text x="61.7" y="112.6">SCK1#</text>
<text x="111.6" y="109.2">TS0_D3/CSI0_D3/PE7</text>
<text x="111.6" y="110.9">TS0_D4/CSI0_D4/PE8</text>
<text x="111.6" y="112.6">TS0_D5/CSI0_D5/PE9</text>
<text x="197.5" y="113.4">VCC33-TVOUT</text>
<text x="197.5" y="108.4">VCC-PG</text>
<text x="239.3" y="108.4">GND40</text>
<text x="239.3" y="113.4">GND43</text>
<text x="239.3" y="111.7">GND42</text>
<text x="239.3" y="110.1">GND41</text>
<text x="61.7" y="114.3">SCK1</text>
<text x="61.7" y="115.9">SA0</text>
<text x="61.7" y="117.6">SA1</text>
<text x="61.7" y="119.3">SA2</text>
<text x="110.8" y="114.3">TS0_D6/CSI0_D6/PE10</text>
<text x="110.8" y="115.9">TS0_D7/CSI0_D7/PE11</text>
<text x="197.5" y="115.1">VCC33-TVIN</text>
<text x="197.5" y="116.8">VDD25-TVIN</text>
<text x="235.4" y="115.1">GND33-TVIN</text>
<text x="235.4" y="118.5">GND25-TVIN</text>
<text x="239.3" y="116.8">GND44</text>
<text x="61.7" y="121">SA3</text>
<text x="61.7" y="122.7">SA4</text>
<text x="61.7" y="124.3">SA5</text>
<text x="61.7" y="126">SA6</text>
<text x="197.5" y="121.8">VCC0-USB</text>
<text x="197.5" y="123.5">VCC1-USB</text>
<text x="197.5" y="125.2">VDD-USB</text>
<text x="241.3" y="125.2">NC1</text>
<text x="61.7" y="127.7">SA7</text>
<text x="61.7" y="129.3">SA8</text>
<text x="61.7" y="131">SA9</text>
<text x="98.6" y="131">TS1_SYNC/CSI1_HSYNC/SDC1_D0/PG2</text>
<text x="99.7" y="127.7">TS1_CLK/CSI1_PCLK/SDC1_CMD/PG0</text>
<text x="99.7" y="129.3">TS1_ERR/CSI1_MLCK/SDC1_CLK/PG1</text>
<text x="241.3" y="126.8">NC0</text>
<text x="61.7" y="132.7">SA10</text>
<text x="61.7" y="134.4">SA11</text>
<text x="61.7" y="136.1">SA12</text>
<text x="61.7" y="137.7">SA13</text>
<text x="96" y="137.7">TS1_D2/CSI1_D2/UART3_TX/CSI0_D10/PG6</text>
<text x="97.6" y="134.4">TS1_D0/CSI1_D0/SDC1_D2/CSI0_D8/PG4</text>
<text x="97.6" y="136.1">TS1_D1/CSI1_D1/SDC1_D3/CSI0_D9/PG5</text>
<text x="98.8" y="132.7">TS1_DVLD/CSI1_VSYNC/SDC1_D1/PG3</text>
<text x="61.7" y="139.4">SA14</text>
<text x="61.7" y="142.8">SBA0</text>
<text x="61.7" y="141.1">SA15</text>
<text x="94.9" y="141.1">TS1_D4/CSI1_D4/UART3_RTS/CSI0_D12/PG8</text>
<text x="94.9" y="142.8">TS1_D5/CSI1_D5/UART3_CTS/CSI0_D13/PG9</text>
<text x="95.8" y="139.4">TS1_D3/CSI1_D3/UART3_RX/CSI0_D11/PG7</text>
<text x="61.7" y="144.5">SBA1</text>
<text x="61.7" y="146.1">SBA2</text>
<text x="61.7" y="147.8">SWE</text>
<text x="61.7" y="149.5">SCAS</text>
<text x="95" y="146.1">TS1_D7/CSI1_D7/UART4_RX/CSI0_D15/PG11</text>
<text x="95.2" y="144.5">TS1_D6/CSI1_D6/UART4_TX/CSI0_D14/PG10</text>
<text x="61.7" y="151.1">SRAS</text>
<text x="61.7" y="152.8">SCS0</text>
<text x="61.7" y="154.5">SRST</text>
<text x="61.7" y="157.8">SZQ</text>
<text x="61.7" y="159.5">SDDBG0</text>
<text x="61.7" y="161.2">SDDBG1</text>
<text x="61.7" y="156.2">ODT</text>
<text x="61.7" y="162.9">SADBG</text>
</g>
<g font-size="1.2">
<text x="35.4" y="7.5">5</text>
<text x="90.1" y="7.5">4</text>
<text x="144.9" y="7.5">3</text>
<text x="199.6" y="7.5">2</text>
<text x="254.4" y="7.5">1</text>
<text x="6.8" y="33.1">D</text>
<text x="282.2" y="33.1">D</text>
<text x="6.8" y="81.2">C</text>
<text x="282.2" y="81.2">C</text>
<text x="6.8" y="129.4">B</text>
<text x="282.2" y="129.4">B</text>
<text x="6.8" y="177.5">A</text>
<text x="282.2" y="177.5">A</text>
<text x="35.4" y="201.8">5</text>
<text x="90.1" y="201.8">4</text>
<text x="144.9" y="201.8">3</text>
<text x="199.6" y="201.8">2</text>
<text x="254.4" y="201.8">1</text>
</g>
</svg>
